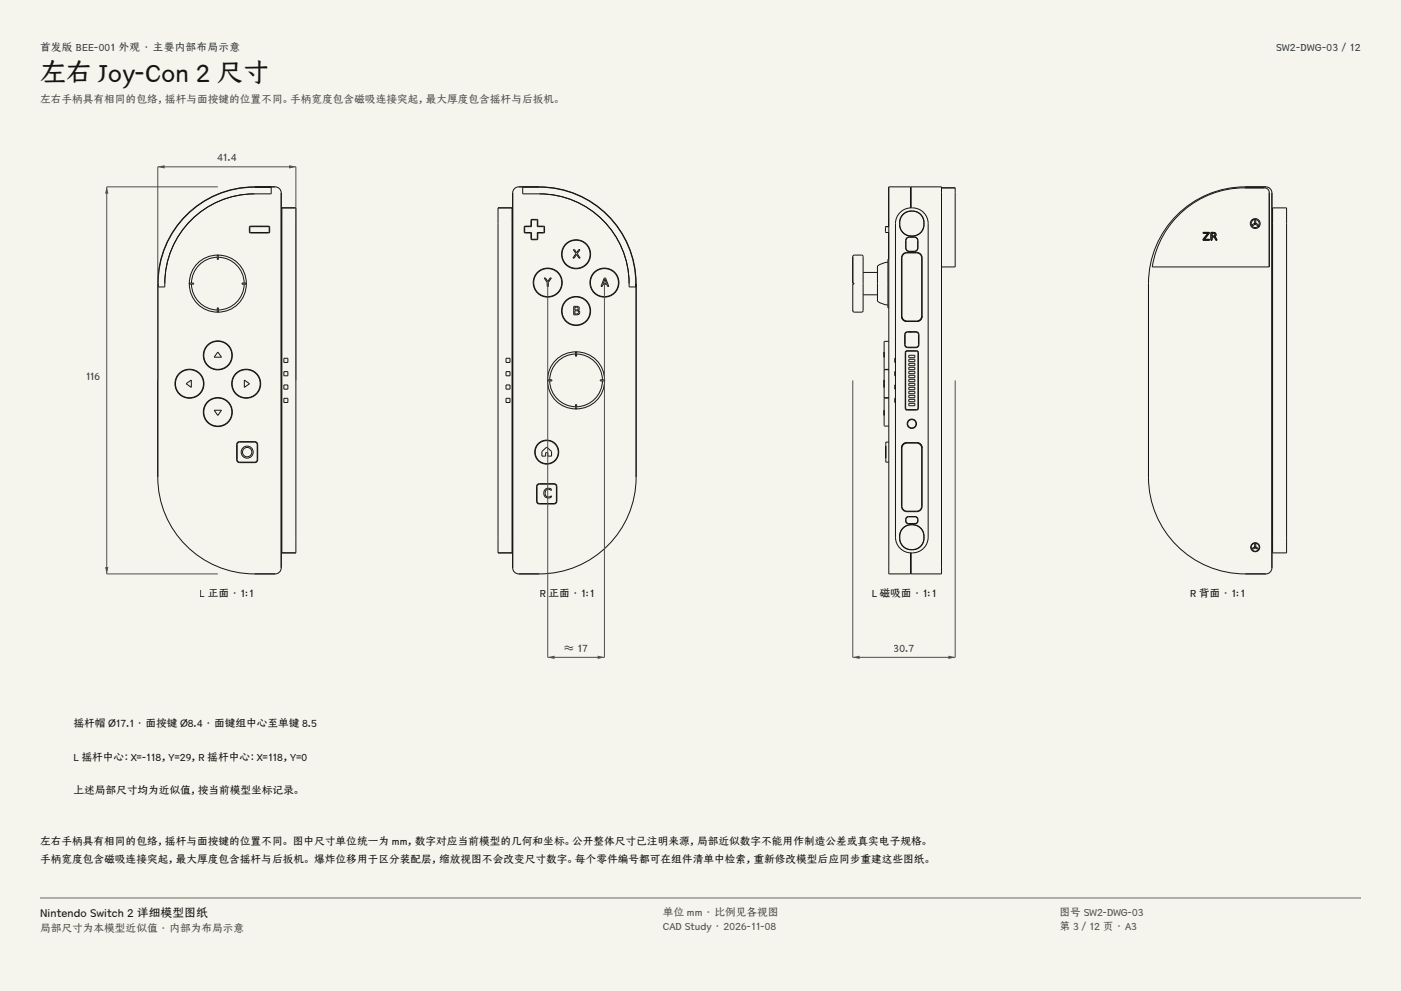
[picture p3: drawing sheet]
<svg xmlns="http://www.w3.org/2000/svg" width="420mm" height="297mm" viewBox="0 0 420 297" stroke-linecap="round" stroke-linejoin="round" font-family="sans-serif">
<g fill="#f5f4ed">
<path d="M0 0h420v297h-420z"/>
<path d="M12 12h396v275h-396z"/>
</g>
<g fill="none" stroke="#141413" stroke-width=".3">
<path d="M154.2 56.5l.8-.4a41.9 41.9 0 0 1 15.1 1.1 29 29 0 0 1 20.6 27.8v58a29 29 0 0 1-29 29h-6.2a1.8 1.8 0 0 1-1.8-1.8v-112.4zM156.7 56.1a34.1 34.1 0 0 1 17.2 2.7 29 29 0 0 1 16.7 27.2h-2a26.9 26.9 0 0 0-26.9-27.9h-5zM266.4 58.1l.1 9.8h-1v1.8h.9l-.2 22.6h.3M266.4 56.1l.1 115.9h6.5v-1.8M266.4 56.1h.1M266.4 58.1h.1M266.5 57.8v-1.8h6.5v1.8M273 57.8l.1-1.6v6.1M273 57.8v4.5M282.3 56.3h4.1v1.1v22.6h-4.1M55.8 64.5a28.9 28.9 0 0 1 20.5-8.5h6.2a1.8 1.8 0 0 1 1.8 1.8v112.4a1.8 1.8 0 0 1-1.8 1.8 42.4 42.4 0 0 1-14.6-1.2 29 29 0 0 1-20.6-27.8v-58a28.9 28.9 0 0 1 8.5-20.5zM55.9 64.6a28.8 28.8 0 0 1 20.4-8.5h5v2a32.8 32.8 0 0 0-15 1.9 27 27 0 0 0-16.9 26h-2a28.9 28.9 0 0 1 8.5-21.4z"/>
<path d="M65.1 76.5h.4v1.2h-.4zM65.1 77.1a7.9 7.9 0 0 0-7.7 7.7M65.5 77.1a7.9 7.9 0 0 1 7.7 7.7M74.8 67.9l.3-.1h5.4l.4 .3v1.4l-.4 .3h-5.4l-.3-.3zM75 68l5.5-.1 .2 .3v1.2l-.2 .3h-5.3l-.3-.3zM78 67.8l.1 .1M78.4 67.8l.1 .1M80.2 67.8l-.1 .1M80.6 67.8l-.1 .1M84.5 62.3h4.2v103.4h-4.2zM149.3 62.3h4.2v103.4h-4.2zM157.4 68l1.9-.1 .1-1.9 1.5-.1 .2 .2v1.8l1.9 .1 .1 1.5-.2 .2h-1.8l-.1 1.9-1.5 .1-.2-.2v-1.8l-1.9-.1z"/>
<path d="M157.4 67.8l.1 .1M157.8 67.8l.1 .1M159.2 66.5l.1 .1M159.2 65.9l.2 .1M159.3 67.4l-.1 .1M159.5 65.7l1.7 .2v1.9h1.8l.3 .3-.2 1.7h-1.9l-.1 2h-1.8l-.1-2-2-.1v-1.6l.3-.3M159.5 65.7l-.3 .3v1.8h-1.7M159.5 65.7l.2 .2M169.6 79.2h.2M171.9 74.8h.3l.7 1 .6-1h.4l-.8 1.2 .8 1.3h-.3l-.8-1-.7 1h-.3l.9-1.3zM175.6 79.2h.2M255.7 76.9v7.9"/>
<path d="M256 76.5l2.3-.1a.94 .94 0 0 1 .5 1.3v14.2a1.31 1.31 0 0 1-.5 1.6h-2.3M256 76.5l-.3 .4M256 76.5h.1M266.2 78.6a3.4 3.4 0 0 0-3.1 1.3v10.3a4.6 4.6 0 0 0 3.1 1.2M270.1 63.4a4.9 4.9 0 0 1 5.2-.8 4.9 4.9 0 0 1 3 4.4v94a4.9 4.9 0 0 1-4.9 4.7 4.9 4.9 0 0 1-4.9-4.7v-94a4.7 4.7 0 0 1 1.6-3.6zM270.7 64.2a3.8 3.8 0 0 1 5.4 .3 3.8 3.8 0 0 1-.4 5.4 3.8 3.8 0 0 1-5.4-.6 4.4 4.4 0 0 1 .4-5.1zM270.7 64.3a3.7 3.7 0 0 1 5.7 .5 3.7 3.7 0 0 1-1.4 5.4 3.7 3.7 0 0 1-5.2-2.2v-1.3a3.4 3.4 0 0 1 .9-2.4zM271 76.1l.9-.3h2.9a1.5 1.5 0 0 1 1.5 1.5v17.4a1.5 1.5 0 0 1-1.5 1.5h-2.9a1.5 1.5 0 0 1-1.5-1.5v-17.4zM271.9 71.4a2.91 2.91 0 0 1 2.9 0l.3 .7v2.2a1 1 0 0 1-1 1h-1.5a1 1 0 0 1-1-1v-2.2zM272 71.2l2.1-.2 .9 .5 .2 .6v2.2l-.5 .9-2.1 .2-.9-.5-.2-.6v-2.2zM273.1 62.3v-6.3h9.2v116h-9.2v-6.3M352.8 64.5a28.9 28.9 0 0 1 20.5-8.5h6.2a1.8 1.8 0 0 1 1.8 1.8v112.4a1.8 1.8 0 0 1-1.8 1.8 42.4 42.4 0 0 1-14.6-1.2 29 29 0 0 1-20.6-27.8v-58a28.9 28.9 0 0 1 8.5-20.5z"/>
<path d="M353.5 64.4a28 28 0 0 1 19.6-8.1h6a1.4 1.4 0 0 1 1.4 1.4v22.3h-35.1a27.9 27.9 0 0 1 8.1-15.6zM360.7 69.7h1.8l-1.5 2h1.6v.3h-2l1.5-2.1h-1.4zM363 69.7h.7a.66 .66 0 0 1 .8 .4 .66 .66 0 0 1-.4 .8l.8 1.1h-.4l-.4-.8-.4-.2h-.4v1h-.3zM363.3 69.9h.4a.42 .42 0 0 1 .5 .4 .42 .42 0 0 1-.5 .4h-.4zM375.3 65.9l.3 .1M375.4 67.3l.9-.5 .1 .3-.9 .5zM375.5 65.7l.3 .2M376.1 66h.4v1h-.4zM376.3 66.8l.9 .5-.1 .3-.9-.5zM377.1 67.9h.4M377.2 67.8h.4M377.6 67.8h.1"/>
<path d="M381.5 62.3h4.2v103.4h-4.2zM56.8 84.8h1.3v.4h-1.3zM57.4 85.2a7.9 7.9 0 0 0 7.7 7.7M65.1 92.2h.4v1.3h-.4zM72.6 84.8h1.2v.4h-1.2zM73.2 85.2a7.9 7.9 0 0 1-7.7 7.7M163.1 83.3h.4l.7 1.1 .7-1.1h.4l-.9 1.3v1.2h-.4v-1.2zM172 91.8h.9a.61 .61 0 0 1 .7 .4 .61 .61 0 0 1-.3 .8 .71 .71 0 0 1 .5 .8 .71 .71 0 0 1-.9 .5h-.9zM172.3 93.1h.6a.47 .47 0 0 1 .5 .5 .47 .47 0 0 1-.5 .5h-.6zM172.3 92.1h.5a.39 .39 0 0 1 .5 .4 .39 .39 0 0 1-.5 .4h-.5zM181.1 83.3h.4l1 2.5h-.4l-.2-.6h-1.1l-.3 .6h-.3zM181.3 83.7l.5 1.2h-.9z"/>
<path d="M255.7 84.8h.3v.4h-.3v7.9M255.7 93.1l.3 .4M255.7 92.9v.2M255.8 84.8v.4M256 93.5h.1M258.8 88.3h4.3M258.8 81.6h4.3M270.3 94.7v-17.5l.4-1.1 1.2-.5 3.4 .1 .7 .4 .4 .7 .1 17.9M270.3 94.7l.4 1.2 1.2 .4M270.3 94.7a1.6 1.6 0 0 0 1.6 1.6M271.5 99.7l.6-.3h2.5a.9 .9 0 0 1 .9 .9v3a.9 .9 0 0 1-.9 .9h-2.5a.9 .9 0 0 1-.9-.9v-3zM271.6 99.8l.5-.3h2.5l.5 .3 .3 .5v3l-.3 .5-.5 .2h-2.5l-.5-.2-.2-.5v-3z"/>
<path d="M271.9 96.3h3M273 99.4v.1M273.1 99.4v.1M276.5 94.7l-.5 1.2-1.1 .4M276.5 94.7a1.6 1.6 0 0 1-1.6 1.6M55.8 115l1.6-1.1v2.2zM65.3 105.5l1.1 1.5h-2.2zM73.3 113.9l1.5 1.1-1.5 1.1zM85.1 107.4h1.2v1.2h-1.2zM85.1 111.4h1.2v1.2h-1.2zM85.1 115.4h1.2v1.2h-1.2zM85.1 119.4h1.2v1.2h-1.2z"/>
<path d="M151.7 107.4h1.2v1.2h-1.2zM151.7 111.4h1.2v1.2h-1.2zM151.7 115.4h1.2v1.2h-1.2zM151.7 119.4h1.2v1.2h-1.2zM164.2 113.8h1.3v.4h-1.3zM164.8 114.2a7.9 7.9 0 0 0 7.7 7.7M172.5 105.5h.4v1.2h-.4zM172.5 106.1a7.9 7.9 0 0 0-7.7 7.7M172.9 106.1a7.9 7.9 0 0 1 7.7 7.7M180 113.8h1.2v.4h-1.2zM180.6 114.2a7.9 7.9 0 0 1-7.7 7.7M265 107h.1"/>
<path d="M265 116.1h.1M265 105.5h.1M265 105.5v1.5M265 113.9v2.2M265 113.9h.1M265 115h.1M266.5 102.3h-1.2l-.2 .2v8l.2 .2h1.2M266.5 110.8h-1.2l-.2 .2v8l.2 .2h1.2M266.5 119.3h-1.2l-.2 .2v8l.2 .2h1.2M268.2 107.4h.2v1.2h-.2zM268.2 111.4h.2v1.2h-.2zM268.2 115.4h.2v1.2h-.2z"/>
<path d="M268.2 119.4h.2v1.2h-.2zM271.5 105.4l.4-.3h2.9l.5 .5v16.7l-.5 .6h-2.9l-.5-.6zM271.7 105.3l3.1-.1 .4 .5v16.6l-.4 .4h-2.8l-.5-.4v-16.6zM272.5 110.1h1.8v.7h-1.8zM272.5 118.5h1.8v.7h-1.8zM272.5 106.5h1.8v.7h-1.8zM272.5 107.7h1.8v.7h-1.8zM272.5 108.9h1.8v.7h-1.8zM272.5 111.3h1.8v.7h-1.8zM272.5 112.5h1.8v.7h-1.8zM272.5 113.7h1.8v.7h-1.8zM272.5 114.9h1.8v.7h-1.8z"/>
<path d="M272.5 116.1h1.8v.7h-1.8zM272.5 117.3h1.8v.7h-1.8zM272.5 119.7h1.8v.7h-1.8zM273 104v.2M273.1 104v.2M64.2 122.9h2.2l-1.1 1.6zM71.2 132.6l.6-.3h4.6a.85 .85 0 0 1 .9 .9v4.6a.85 .85 0 0 1-.9 .8h-4.6a.85 .85 0 0 1-.8-.8v-4.6zM71.3 132.7l.5-.2h4.6l.5 .2 .2 .5v4.6l-.2 .5-.5 .2h-4.6l-.5-.2-.2-.5v-4.6zM162.5 135.3l1.4-1.3 1.5 1.3v1.4h-1.2v-1h-.6v1h-1.1zM172.5 121.2h.4v1.3h-.4zM265 122.9h.1M265 122.9v1.6"/>
<path d="M265 124.5h.1M265.5 133.7v3.6M265.5 133.7h.1M265.5 137.3h.1M266.5 132.5h-.9v6h.9M270.7 133.1l1.2-.5h3l.8 .3 .7 .9 .1 18-.3 .8-.9 .7h-3.9l-.7-.4-.4-.7v-18zM271 133.1l.9-.3h2.9a1.5 1.5 0 0 1 1.5 1.5v17.4a1.5 1.5 0 0 1-1.5 1.5h-2.9a1.5 1.5 0 0 1-1.5-1.5v-17.4zM272.5 120.9h1.8v.7h-1.8zM161.1 145.2l.6-.2h4.4a.85 .85 0 0 1 .9 .8v4.4a.85 .85 0 0 1-.9 .9h-4.4a.85 .85 0 0 1-.8-.9v-4.4zM161.2 145.3l.5-.2h4.4l.5 .2 .2 .5v4.4l-.2 .5-.5 .2h-4.4l-.5-.2-.2-.5v-4.4zM163.4 146.7a1.56 1.56 0 0 1 1.9-.1v.4a1.1 1.1 0 0 0-1.6 0 1.1 1.1 0 0 0 0 1.6 1.1 1.1 0 0 0 1.6 0 .87 .87 0 0 1-1.2 .6 1.52 1.52 0 0 1-.7-2.5zM270.7 158.2a3.8 3.8 0 0 1 5.4 .3 3.8 3.8 0 0 1-.4 5.4 3.8 3.8 0 0 1-5.4-.6 4.4 4.4 0 0 1 .4-5.1z"/>
<path d="M270.7 158.3a3.7 3.7 0 0 1 5.7 .5 3.7 3.7 0 0 1-1.4 5.4 3.7 3.7 0 0 1-5.2-2.2v-1.3a3.4 3.4 0 0 1 .9-2.4zM271.7 155l.7-.2h2a1.13 1.13 0 0 1 .8 1.1 1.13 1.13 0 0 1-.8 1.1h-2a1.14 1.14 0 0 1-1-.8 1.14 1.14 0 0 1 .3-1.2zM271.8 155.1l.6-.2h1.9a1.02 1.02 0 0 1 .8 1 1.02 1.02 0 0 1-.8 1h-1.9a1.03 1.03 0 0 1-.8-.7 1.03 1.03 0 0 1 .2-1.1zM273 165.7v4.5M273.1 165.7v6.1l-.1-1.6M375.4 164.3l.9-.5 .1 .3-.9 .5zM376.1 163h.4v1.1h-.4zM376.3 163.8l.9 .5-.1 .3-.9-.5z"/>
<circle cx="172.7" cy="76.2" r="4.4"/>
<circle cx="172.7" cy="76.2" r="4.2"/>
<circle cx="376.3" cy="67" r="1.48"/>
<circle cx="376.3" cy="67" r="1.2"/>
<circle cx="65.3" cy="85" r="8.6"/>
<circle cx="164.2" cy="84.7" r="4.4"/>
<circle cx="164.2" cy="84.7" r="4.2"/>
<circle cx="172.7" cy="93.2" r="4.4"/>
<circle cx="172.7" cy="93.2" r="4.2"/>
<circle cx="181.2" cy="84.7" r="4.4"/>
<circle cx="181.2" cy="84.7" r="4.2"/>
<circle cx="56.8" cy="115" r="4.4"/>
<circle cx="56.8" cy="115" r="4.2"/>
<circle cx="65.3" cy="106.5" r="4.4"/>
<circle cx="65.3" cy="106.5" r="4.2"/>
<circle cx="73.8" cy="115" r="4.4"/>
<circle cx="73.8" cy="115" r="4.2"/>
<circle cx="172.7" cy="114" r="8.6"/>
<circle cx="65.3" cy="123.5" r="4.4"/>
<circle cx="65.3" cy="123.5" r="4.2"/>
<circle cx="74.1" cy="135.5" r="1.81"/>
<circle cx="74.1" cy="135.5" r="1.4"/>
<circle cx="163.9" cy="135.5" r="3.6"/>
<circle cx="163.9" cy="135.5" r="3.5"/>
<circle cx="273.3" cy="127" r="1.4"/>
<circle cx="273.3" cy="127" r="1.25"/>
<circle cx="376.3" cy="164" r="1.35"/>
<circle cx="376.3" cy="164" r="1.2"/>
</g>
<path d="M47.3 114v-64h41.4v64" fill="none" stroke="#504e49" stroke-width=".3"/>
<g fill="#504e49">
<path d="M47.3 50l2-.5v1z"/>
<path d="M86.7 49.5l2 .5-2 .5z"/>
</g>
<path d="M65.3 56h-33.3v116h33.3" fill="none" stroke="#504e49" stroke-width=".3"/>
<g fill="#504e49">
<path d="M32 56l.5 2h-1z"/>
<path d="M31.5 170h1l-.5 2z"/>
</g>
<path d="M164.2 84.7v112.3h17v-112.3" fill="none" stroke="#504e49" stroke-width=".3"/>
<g fill="#504e49">
<path d="M164.2 197l2-.5v1z"/>
<path d="M179.2 196.5l2 .5-2 .5z"/>
</g>
<path d="M255.7 114v83h30.7v-83" fill="none" stroke="#504e49" stroke-width=".3"/>
<g fill="#504e49">
<path d="M255.7 197l2-.5v1z"/>
<path d="M284.3 196.5l2.1 .5-2.1 .5z"/>
</g>
<path d="M12 269.3h396zM12 269h396v.3h-396z" fill-rule="evenodd" fill="#504e49"/>
<text font-size="7.8" fill="#141413" x="12" y="24.7">左右 Joy-Con 2 尺寸</text>
<text font-size="3.5" fill="#141413" x="12" y="274.9">Nintendo Switch 2 详细模型图纸</text>
<g font-size="3.2" fill="#1b365d">
<text x="12" y="15.3">首发版 BEE-001 外观 · 主要内部布局示意</text>
<text x="382.6" y="15.3">SW2-DWG-03 / 12</text>
<text x="65.1" y="48.4">41.4</text>
<text x="25.5" y="114">116</text>
<text x="169.2" y="195.4">≈ 17</text>
<text x="268" y="195.4">30.7</text>
</g>
<g font-size="3.2" fill="#504e49">
<text x="12" y="30.9">左右手柄具有相同的包络，摇杆与面按键的位置不同。手柄宽度包含磁吸连接突起，最大厚度包含摇杆与后扳机。</text>
<text x="198.7" y="274.5">单位 mm · 比例见各视图</text>
<text x="317.6" y="274.5">图号 SW2-DWG-03</text>
<text x="12" y="279.3">局部尺寸为本模型近似值 · 内部为布局示意</text>
<text x="198.7" y="278.8">CAD Study · 2026-11-08</text>
<text x="317.6" y="278.8">第 3 / 12 页 · A3</text>
</g>
<g font-size="3.2" fill="#141413">
<text x="59.9" y="179">L 正面 · 1:1</text>
<text x="161.8" y="179">R</text>
<text x="164.4" y="179">正面 · 1:1</text>
<text x="261.3" y="179">L 磁吸面 · 1:1</text>
<text x="356.8" y="179">R 背面 · 1:1</text>
<text x="22" y="218">摇杆帽 Ø17.1 · 面按键 Ø8.4 · 面键组中心至单键 8.5</text>
<text x="22" y="228">L 摇杆中心：X=-118，Y=29，R 摇杆中心：X=118，Y=0</text>
<text x="22" y="238">上述局部尺寸均为近似值，按当前模型坐标记录。</text>
<text x="12" y="253.3">左右手柄具有相同的包络，摇杆与面按键的位置不同。 图中尺寸单位统一为 mm，数字对应当前模型的几何和坐标。公开整体尺寸已注明来源，局部近似数字不能用作制造公差或真实电子规格。</text>
<text x="12" y="258.6">手柄宽度包含磁吸连接突起，最大厚度包含摇杆与后扳机。 爆炸位移用于区分装配层，缩放视图不会改变尺寸数字。每个零件编号都可在组件清单中检索，重新修改模型后应同步重建这些图纸。</text>
</g>
</svg>
